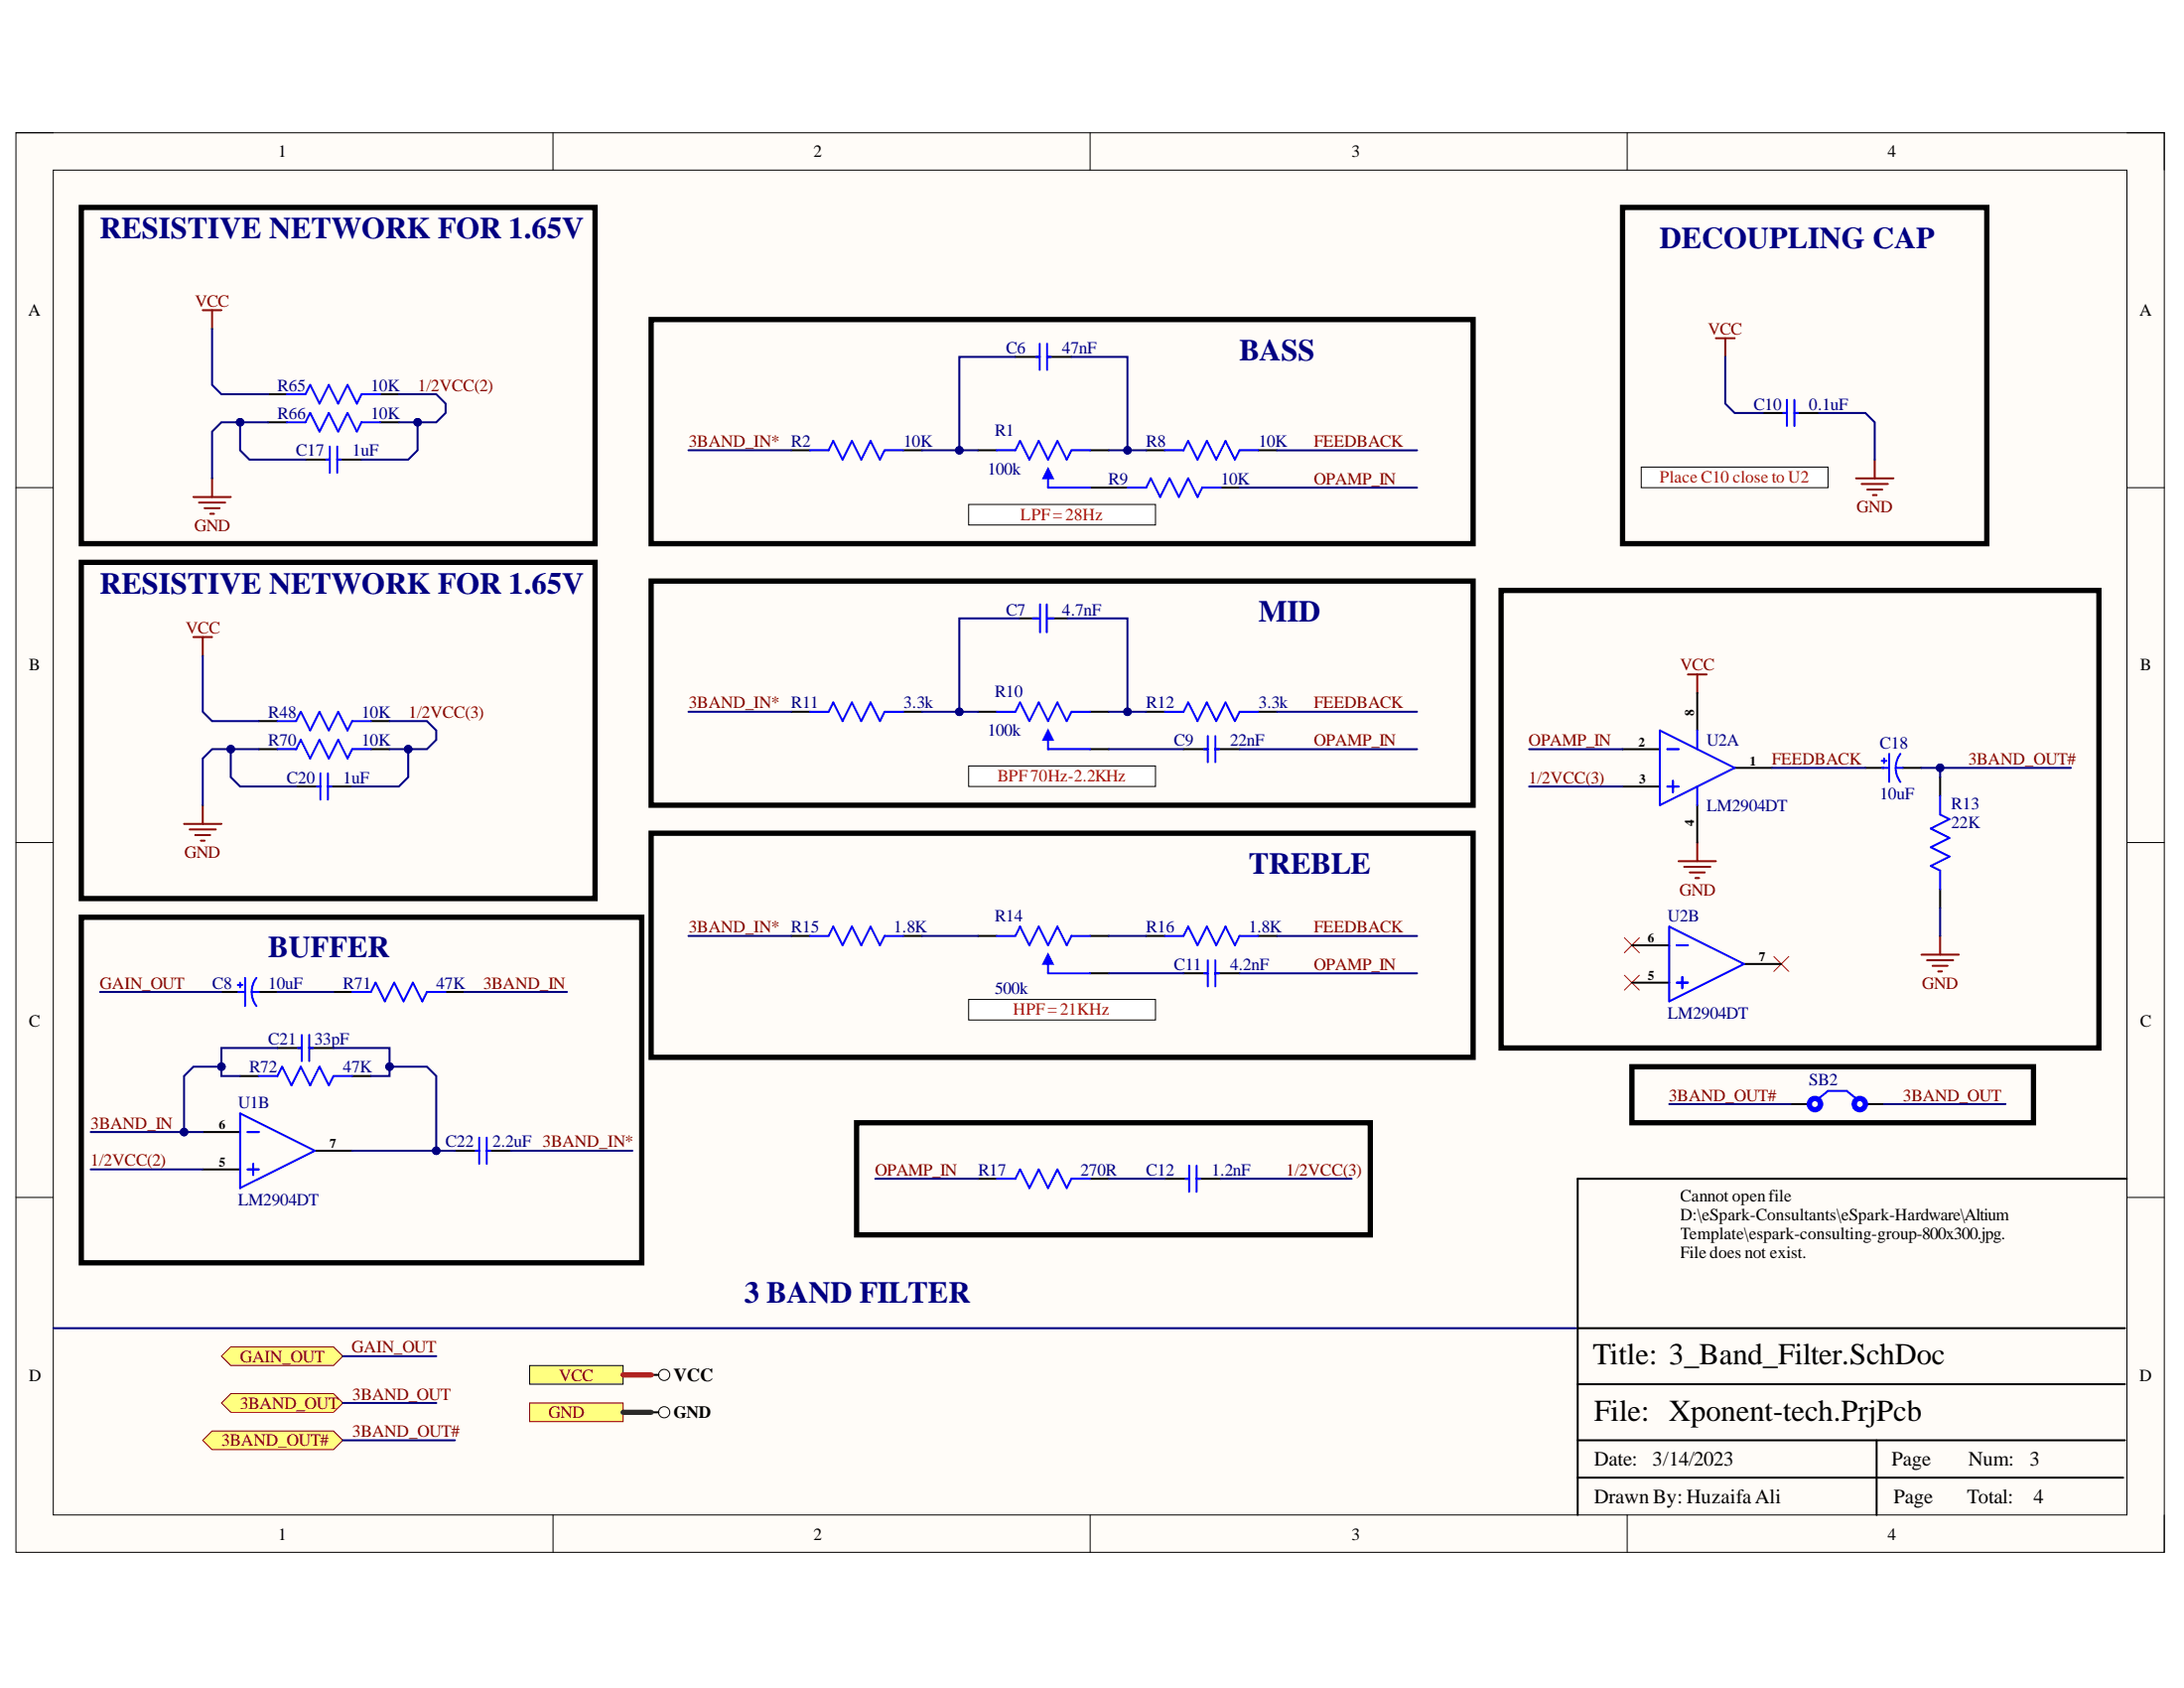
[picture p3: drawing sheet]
<svg xmlns="http://www.w3.org/2000/svg" width="279mm" height="216mm" viewBox="0 0 279 216" stroke-linecap="round" stroke-linejoin="round" font-family="sans-serif">
<path d="M2 17h274.9v181.5h-274.9z" fill-rule="evenodd" fill="#fffcf8"/>
<path d="M2 17h274.9v181.5h-274.9z" fill="none" stroke="#000" stroke-width=".13"/>
<path d="M6.8 21.8h265.3v172h-265.3z" fill-rule="evenodd" fill="#fffcf8"/>
<g fill="none" stroke="#000" stroke-width=".13">
<path d="M2 17h4.8M70.7 17v4.8M139.5 17v4.8M208.2 17v4.8M272.1 17h4.8v4.8M6.8 21.8h265.3v172h-265.3zM2 62.4h4.8M272.1 62.4h4.8M2 107.8h4.8M272.1 107.8h4.8M2 153.2h4.8M272.1 153.2h4.8"/>
<path d="M70.8 193.8v4.7M139.5 193.8v4.7M208.2 193.8v4.7M276.9 193.8v4.7"/>
</g>
<g fill="none" stroke="#000" stroke-width=".25">
<path d="M101.2 57.6h2.4M115.6 57.6h2.3M129.9 45.6h3.1M134 45.6h3.1M146.6 57.6h2.4M161 57.6h2.4M141.8 62.4h2.4M156.2 62.4h2.4M272.1 150.8h-70.3v43M201.8 177h70.1M201.8 169.9h70.1M201.8 189h69.8"/>
<path d="M201.8 184.2h70.1M240.1 184.2v9.6"/>
</g>
<path d="M103.6 57.6h2.4l.6-1.2 1.2 2.4 1.2-2.4 1.2 2.4 1.2-2.4 1.2 2.4 .6-1.2h2.4M132.5 45.6h.5M133 44v3.3M134 44v3.3M134 45.6h.4M149 57.6h2.4l.6-1.2 1.2 2.4 1.2-2.4 1.2 2.4 1.2-2.4 1.2 2.4 .6-1.2h2.4M144.2 62.4h2.4l.6-1.2 1.2 2.4 1.2-2.4 1.2 2.4 1.2-2.4 1.2 2.4 .6-1.2h2.4" fill="none" stroke="#00f" stroke-width=".25"/>
<path d="M123.9 64.5h23.9v2.6h-23.9z" fill-rule="evenodd" fill="#fff"/>
<path d="M123.9 64.5h23.9v2.6h-23.9z" fill="none" stroke="#000" stroke-width=".13"/>
<path d="M130.4 79.1h2.4M134.2 79.1h2.4M151.4 95.8h3.1M155.5 95.8h3.1" fill="none" stroke="#000" stroke-width=".25"/>
<path d="M132.1 79.1h.9M133.1 77.3v3.6M133.9 79.1h.9M133.9 77.3v3.6M154 95.8h.5M154.5 94.1v3.4M155.5 94.1v3.4M155.5 95.8h.4" fill="none" stroke="#00f" stroke-width=".25"/>
<path d="M123.9 98h23.9v2.6h-23.9z" fill-rule="evenodd" fill="#fff"/>
<path d="M123.9 98h23.9v2.6h-23.9z" fill="none" stroke="#000" stroke-width=".13"/>
<path d="M123.9 127.8h23.9v2.7h-23.9z" fill-rule="evenodd" fill="#fff"/>
<path d="M123.9 127.8h23.9v2.7h-23.9z" fill="none" stroke="#000" stroke-width=".13"/>
<path d="M83.3 40.9h105.2v28.6h-105.2zM83.3 74.3h105.2v28.7h-105.2zM192 75.5h76.5v58.5h-76.5zM83.3 106.6h105.2v28.6h-105.2zM109.6 143.6h65.7v14.3h-65.7z" fill="none" stroke="#000" stroke-width=".68"/>
<path d="M248.2 119.7v2.4M245.8 122.1h4.8M246.5 122.8h3.4M247.2 123.5h2M248 124.2h.4" fill="none" stroke="#800000" stroke-width=".25"/>
<path d="M149 150.8h3.1M153.1 150.8h3.1" fill="none" stroke="#000" stroke-width=".25"/>
<path d="M151.6 150.8h.5M152.1 149.1v3.3M153.1 149.1v3.3M153.1 150.8h.5" fill="none" stroke="#00f" stroke-width=".25"/>
<path d="M28.3 173.5l1.2-1.2h13.2l1.2 1.2-1.2 1.2h-13.2z" fill-rule="evenodd" fill="#ffff80"/>
<path d="M28.3 173.5l1.2-1.2h13.2l1.2 1.2-1.2 1.2h-13.2z" fill="none" stroke="#800000" stroke-width=".13"/>
<path d="M28.3 179.4l1.2-1.2h13.2l1.2 1.2-1.2 1.2h-13.2z" fill-rule="evenodd" fill="#ffff80"/>
<path d="M28.3 179.4l1.2-1.2h13.2l1.2 1.2-1.2 1.2h-13.2z" fill="none" stroke="#800000" stroke-width=".13"/>
<g fill="none" stroke="#000" stroke-width=".25">
<path d="M34.3 50.4h2.4M34.3 54h2.4M39.1 58.8h3.1M43.1 58.8h3.2M48.6 50.4h2.4M48.6 54h2.4M101.2 91h2.4M115.6 91h2.3M146.6 91h2.4M161 91h2.4M248.2 99.4v2.4M101.2 119.7h2.4"/>
<path d="M115.6 119.7h2.3M146.6 119.7h2.4M161 119.7h2.4M248.2 113.7v2.4M151.4 124.5h3.1M155.5 124.5h3.1M125.1 150.8h2.4M139.5 150.8h2.3"/>
</g>
<g fill="none" stroke="#00f" stroke-width=".25">
<path d="M36.7 50.4h2.4l.6-1.2 1.2 2.4 1.2-2.4 1.2 2.4 1.2-2.4 1.2 2.4 .6-1.2h2.3M36.7 54h2.4l.6-1.2 1.2 2.4 1.2-2.4 1.2 2.4 1.2-2.4 1.2 2.4 .6-1.2h2.3M41.7 58.8h.5M42.2 57.1v3.4M43.1 57.1v3.4M43.1 58.8h.5M103.6 91h2.4l.6-1.2 1.2 2.4 1.2-2.4 1.2 2.4 1.2-2.4 1.2 2.4 .6-1.2h2.4M149 91h2.4l.6-1.2 1.2 2.4 1.2-2.4 1.2 2.4 1.2-2.4 1.2 2.4 .6-1.2h2.4M103.6 119.7h2.4l.6-1.2 1.2 2.4 1.2-2.4 1.2 2.4 1.2-2.4 1.2 2.4 .6-1.2h2.4M149 119.7h2.4l.6-1.2 1.2 2.4 1.2-2.4 1.2 2.4 1.2-2.4 1.2 2.4 .6-1.2h2.4M248.2 101.8v2.4l1.2 .6-2.4 1.2 2.4 1.2-2.4 1.2 2.4 1.2-2.4 1.2 1.2 .5v2.4M154 124.5h.5"/>
<path d="M154.5 122.8v3.4M155.5 122.8v3.4M155.5 124.5h.4M127.5 150.8h2.4l.6-1.2 1.2 2.4 1.2-2.4 1.2 2.4 1.2-2.4 1.2 2.4 .6-1.2h2.4"/>
</g>
<path d="M25.9 39.7h2.4M27.1 39.7v2.4M24.7 63.6h4.8M25.5 64.3h3.3M26.2 65h1.9M26.9 65.7h.5M27.1 61.2v2.4" fill="none" stroke="#800000" stroke-width=".25"/>
<path d="M10.4 26.5h65.7v43h-65.7z" fill="none" stroke="#000" stroke-width=".68"/>
<path d="M67.8 179.4h11.9v2.4h-11.9z" fill-rule="evenodd" fill="#ffff80"/>
<path d="M67.8 179.4h11.9v2.4h-11.9z" fill="none" stroke="#800000" stroke-width=".13"/>
<circle cx="85" cy="180.6" r=".72" fill="none" stroke="#000" stroke-width=".13"/>
<path d="M83.3 180.6h.9" fill="none" stroke="#000" stroke-width=".25"/>
<path d="M67.8 174.7h11.9v2.3h-11.9z" fill-rule="evenodd" fill="#ffff80"/>
<g fill="none" stroke="#000" stroke-width=".13">
<path d="M67.8 174.7h11.9v2.3h-11.9z"/>
<circle cx="85" cy="175.9" r=".72"/>
</g>
<path d="M238.6 98.2h2.4M243.4 98.2h2.4M83.3 175.9h.9" fill="none" stroke="#000" stroke-width=".25"/>
<path d="M207.6 26.5h46.6v43h-46.6zM10.4 117.3h71.7v44.2h-71.7z" fill="none" stroke="#000" stroke-width=".68"/>
<g fill="none" stroke="#800000" stroke-width=".25">
<path d="M219.5 43.3h2.4M220.7 43.3v2.3M239.8 58.8v2.4M237.4 61.2h4.8M238.2 61.9h3.3M238.9 62.6h1.9M239.6 63.3h.5M215.9 86.3h2.4M217.1 86.3v2.4M214.7 110.2h4.8M215.5 110.9h3.3M216.2 111.6h1.9"/>
<path d="M216.9 112.3h.5M217.1 107.8v2.4"/>
</g>
<path d="M207.8 119.9l1.9 2M209.7 119.9l-1.9 2M207.8 124.7l1.9 1.9M209.7 124.7l-1.9 1.9M226.9 122.3l1.9 1.9M228.8 122.3l-1.9 1.9" fill="none" stroke="#f00" stroke-width=".13"/>
<path d="M240.7 97.3h.6M240.8 98.2h.9M241 97v.6M241.7 96.4v3.6M242.5 98.2h.9M243.1 96.4a2.98 2.98 0 0 0 0 3.6" fill="none" stroke="#00f" stroke-width=".25"/>
<path d="M210 59.7h23.9v2.7h-23.9z" fill-rule="evenodd" fill="#fff"/>
<path d="M210 59.7h23.9v2.7h-23.9z" fill="none" stroke="#000" stroke-width=".13"/>
<path d="M225.5 52.8h3.1M229.6 52.8h3.1M229.1 141.2h2.4M238.6 141.2h2.4" fill="none" stroke="#000" stroke-width=".25"/>
<path d="M228.1 52.8h.5M228.6 51.1v3.4M229.6 51.1v3.4M229.6 52.8h.4M232.7 140.5l1.2-1h2.3l1.2 1" fill="none" stroke="#00f" stroke-width=".25"/>
<g fill="none" stroke="#00f" stroke-width=".68">
<circle cx="232.2" cy="141.2" r=".72"/>
<circle cx="237.9" cy="141.2" r=".72"/>
</g>
<path d="M25.9 184.2l1.2-1.2h15.6l1.2 1.2-1.2 1.2h-15.6z" fill-rule="evenodd" fill="#ffff80"/>
<path d="M25.9 184.2l1.2-1.2h15.6l1.2 1.2-1.2 1.2h-15.6z" fill="none" stroke="#800000" stroke-width=".13"/>
<g fill="none" stroke="#000" stroke-width=".25">
<path d="M33.1 92.2h2.4M33.1 95.8h2.4M47.4 92.2h2.4M47.4 95.8h2.4M125.1 91h2.4M139.5 95.8h2.3M139.5 91h2.3M37.9 100.6h3.1M42 100.6h3.1M28.3 126.9h2.4M30.7 137.6h2.4M33.1 126.9h2.4"/>
<path d="M35.5 134h3.1M39.6 134h3.1M42.7 126.9h2.4M45.1 137.6h2.3M57 126.9h2.4M58.2 147.2h3.1M62.3 147.2h3.1"/>
</g>
<g fill="none" stroke="#00f" stroke-width=".25">
<path d="M35.5 92.2h2.4l.6-1.2 1.2 2.4 1.2-2.4 1.2 2.4 1.2-2.4 1.2 2.4 .6-1.2h2.3M35.5 95.8h2.4l.6-1.2 1.2 2.4 1.2-2.4 1.2 2.4 1.2-2.4 1.2 2.4 .6-1.2h2.3M41 98.9v3.4M42 98.9v3.4M127.5 91h2.4l.6-1.2 1.2 2.4 1.2-2.4 1.2 2.4 1.2-2.4 1.2 2.4 .6-1.2h2.4M134.1 94.6v1.2h5.4M40.5 100.6h.5M42 100.6h.4M30.4 126h.6M30.5 126.9h.9M30.7 125.7v.6M31.4 125.1v3.6"/>
<path d="M32.2 126.9h.9M32.8 125.1a2.99 2.99 0 0 0 0 3.6M33.1 137.6h2.4l.6-1.2 1.2 2.4 1.2-2.4 1.2 2.4 1.2-2.4 1.2 2.4 .6-1.2h2.4M38.1 134h.5M38.6 132.4v3.3M39.6 132.4v3.3M39.6 134h.4M45.1 126.9h2.3l.6-1.2 1.2 2.4 1.2-2.4 1.2 2.4 1.2-2.4 1.2 2.4 .6-1.2h2.4M60.8 147.2h.5M61.3 145.5v3.4M62.3 145.5v3.4M62.3 147.2h.4"/>
</g>
<path d="M24.7 81.5h2.4M25.9 81.5v2.4M23.5 105.4h4.8M24.3 106.1h3.3M25 106.8h1.9M25.7 107.5h.5M25.9 103v2.4" fill="none" stroke="#800000" stroke-width=".25"/>
<path d="M10.4 71.9h65.7v43h-65.7zM208.8 136.4h51.3v7.2h-51.3z" fill="none" stroke="#000" stroke-width=".68"/>
<path d="M134.1 93.4l.6 1.2h-1.2z" fill="#00f"/>
<path d="M134.1 93.4l.6 1.2h-1.2zM127.5 119.7h2.4l.6-1.2 1.2 2.4 1.2-2.4 1.2 2.4 1.2-2.4 1.2 2.4 .6-1.2h2.4M134.1 123.3v1.2h5.4" fill="none" stroke="#00f" stroke-width=".25"/>
<path d="M125.1 119.7h2.4M139.5 119.7h2.3M139.5 124.5h2.3" fill="none" stroke="#000" stroke-width=".25"/>
<path d="M134.1 122.1l.6 1.2h-1.2z" fill="#00f"/>
<path d="M127.5 57.6h2.4l.6-1.2 1.2 2.4 1.2-2.4 1.2 2.4 1.2-2.4 1.2 2.4 .6-1.2h2.4M134.1 61.2v1.2h5.4M134.1 122.1l.6 1.2h-1.2z" fill="none" stroke="#00f" stroke-width=".25"/>
<path d="M125.1 57.6h2.4M139.5 57.6h2.3M139.5 62.4h2.3" fill="none" stroke="#000" stroke-width=".25"/>
<path d="M134.1 60l.6 1.2h-1.2z" fill="#00f"/>
<g fill="none" stroke="#00f" stroke-width=".25">
<path d="M134.1 60l.6 1.2h-1.2zM212.4 93.4l9.5 4.8-9.5 4.8zM213.3 95.8h1.4M214 99.9v1.4M217.1 93.4v2.4M213.3 100.6h1.4M213.5 118.5l9.6 4.8-9.6 4.8zM217.1 100.6v2.4M214.5 120.9h1.4M214.5 125.7h1.4M215.2 125v1.4M30.7 142.4l9.6 4.8-9.6 4.8z"/>
<path d="M31.7 144.8h1.4M31.7 149.6h1.4M32.4 148.9v1.4"/>
</g>
<path d="M207.6 95.8h4.8M217.1 88.7v4.7M221.9 98.2h4.8M207.6 100.6h4.8M217.1 103v4.8M208.8 120.9h4.7M208.8 125.7h4.7M223.1 123.3h4.8M25.9 144.8h4.8M25.9 149.6h4.8M40.3 147.2h4.8" fill="none" stroke="#000" stroke-width=".25"/>
<path d="M137.1 45.6h7.1v12" fill="none" stroke="#000080" stroke-width=".25"/>
<circle cx="144.2" cy="57.6" r=".48" fill="#000080"/>
<circle cx="144.2" cy="57.6" r=".48" fill="none" stroke="#000080" stroke-width=".13"/>
<path d="M129.9 45.6h-7.2v12" fill="none" stroke="#000080" stroke-width=".25"/>
<circle cx="122.7" cy="57.6" r=".48" fill="#000080"/>
<circle cx="122.7" cy="57.6" r=".48" fill="none" stroke="#000080" stroke-width=".13"/>
<path d="M88.1 57.6h13.1M117.9 57.6h7.2" fill="none" stroke="#000080" stroke-width=".25"/>
<circle cx="122.7" cy="57.6" r=".48" fill="#000080"/>
<circle cx="122.7" cy="57.6" r=".48" fill="none" stroke="#000080" stroke-width=".13"/>
<path d="M141.8 57.6h4.8" fill="none" stroke="#000080" stroke-width=".25"/>
<circle cx="144.2" cy="57.6" r=".48" fill="#000080"/>
<circle cx="144.2" cy="57.6" r=".48" fill="none" stroke="#000080" stroke-width=".13"/>
<path d="M163.4 57.6h17.9M158.6 62.4h22.7M117.9 91h7.2" fill="none" stroke="#000080" stroke-width=".25"/>
<circle cx="122.7" cy="91" r=".48" fill="#000080"/>
<circle cx="122.7" cy="91" r=".48" fill="none" stroke="#000080" stroke-width=".13"/>
<path d="M141.8 91h4.8" fill="none" stroke="#000080" stroke-width=".25"/>
<circle cx="144.2" cy="91" r=".48" fill="#000080"/>
<circle cx="144.2" cy="91" r=".48" fill="none" stroke="#000080" stroke-width=".13"/>
<path d="M136.6 79.1h7.6v11.9" fill="none" stroke="#000080" stroke-width=".25"/>
<circle cx="144.2" cy="91" r=".48" fill="#000080"/>
<circle cx="144.2" cy="91" r=".48" fill="none" stroke="#000080" stroke-width=".13"/>
<path d="M130.4 79.1h-7.7v11.9" fill="none" stroke="#000080" stroke-width=".25"/>
<circle cx="122.7" cy="91" r=".48" fill="#000080"/>
<circle cx="122.7" cy="91" r=".48" fill="none" stroke="#000080" stroke-width=".13"/>
<path d="M88.1 91h13.1M141.8 95.8h9.6M158.6 95.8h22.7M163.4 91h17.9M226.7 98.2h11.9M245.8 98.2h2.4v1.2M88.1 119.7h13.1M117.9 119.7h7.2M141.8 119.7h4.8M163.4 119.7h17.9M141.8 124.5h9.6M158.6 124.5h22.7" fill="none" stroke="#000080" stroke-width=".25"/>
<circle cx="248.2" cy="98.2" r=".48" fill="#000080"/>
<circle cx="248.2" cy="98.2" r=".48" fill="none" stroke="#000080" stroke-width=".13"/>
<path d="M195.6 95.8h12M248.2 98.2h16.7M195.6 100.6h12M248.2 116.1v3.6" fill="none" stroke="#000080" stroke-width=".25"/>
<circle cx="248.2" cy="98.2" r=".48" fill="#000080"/>
<circle cx="248.2" cy="98.2" r=".48" fill="none" stroke="#000080" stroke-width=".13"/>
<path d="M27.1 42.1v7.1l1.2 1.2h6M34.3 54h-6l-1.2 1.2v6M12.8 126.9h15.5M112 150.8h13.1M141.8 150.8h7.2M156.2 150.8h16.7M6.8 169.9h194.8M43.9 173.5h11.9M43.9 179.4h11.9" fill="none" stroke="#000080" stroke-width=".25"/>
<circle cx="30.7" cy="54" r=".48" fill="#000080"/>
<circle cx="30.7" cy="54" r=".48" fill="none" stroke="#000080" stroke-width=".13"/>
<path d="M51 50.4h4.8l1.2 1.2v1.2l-1.2 1.2h-4.8" fill="none" stroke="#000080" stroke-width=".25"/>
<circle cx="53.4" cy="54" r=".48" fill="#000080"/>
<circle cx="53.4" cy="54" r=".48" fill="none" stroke="#000080" stroke-width=".13"/>
<path d="M30.7 54v3.6l1.2 1.2h7.2" fill="none" stroke="#000080" stroke-width=".25"/>
<circle cx="30.7" cy="54" r=".48" fill="#000080"/>
<circle cx="30.7" cy="54" r=".48" fill="none" stroke="#000080" stroke-width=".13"/>
<path d="M53.4 54v3.6l-1.2 1.2h-5.9" fill="none" stroke="#000080" stroke-width=".25"/>
<circle cx="53.4" cy="54" r=".48" fill="#000080"/>
<circle cx="53.4" cy="54" r=".48" fill="none" stroke="#000080" stroke-width=".13"/>
<path d="M79.7 180.6h3.6" fill="none" stroke="#274e13" stroke-width=".68"/>
<path d="M79.7 175.9h3.6" fill="none" stroke="#c00" stroke-width=".68"/>
<path d="M11.6 144.8h14.3M11.6 149.6h14.3" fill="none" stroke="#000080" stroke-width=".25"/>
<circle cx="23.5" cy="144.8" r=".48" fill="#000080"/>
<circle cx="23.5" cy="144.8" r=".48" fill="none" stroke="#000080" stroke-width=".13"/>
<path d="M220.7 45.6v6l1.2 1.2h3.6M232.7 52.8h5.9l1.2 1.2v4.8M25.9 83.9v7.1l1.2 1.2h6M33.1 95.8h-6l-1.2 1.2v6M213.5 141.2h15.6M241 141.2h15.6M43.9 184.2h14.3" fill="none" stroke="#000080" stroke-width=".25"/>
<circle cx="29.5" cy="95.8" r=".48" fill="#000080"/>
<circle cx="29.5" cy="95.8" r=".48" fill="none" stroke="#000080" stroke-width=".13"/>
<path d="M49.8 92.2h4.8l1.2 1.2v1.2l-1.2 1.2h-4.8" fill="none" stroke="#000080" stroke-width=".25"/>
<circle cx="52.2" cy="95.8" r=".48" fill="#000080"/>
<circle cx="52.2" cy="95.8" r=".48" fill="none" stroke="#000080" stroke-width=".13"/>
<path d="M29.5 95.8v3.6l1.2 1.2h7.2" fill="none" stroke="#000080" stroke-width=".25"/>
<circle cx="29.5" cy="95.8" r=".48" fill="#000080"/>
<circle cx="29.5" cy="95.8" r=".48" fill="none" stroke="#000080" stroke-width=".13"/>
<path d="M52.2 95.8v3.6l-1.2 1.2h-5.9" fill="none" stroke="#000080" stroke-width=".25"/>
<circle cx="52.2" cy="95.8" r=".48" fill="#000080"/>
<circle cx="52.2" cy="95.8" r=".48" fill="none" stroke="#000080" stroke-width=".13"/>
<path d="M35.5 134h-7.2v3.6h2.4M35.5 126.9h7.2M59.4 126.9h13.1" fill="none" stroke="#000080" stroke-width=".25"/>
<circle cx="28.3" cy="136.4" r=".48" fill="#000080"/>
<circle cx="28.3" cy="136.4" r=".48" fill="none" stroke="#000080" stroke-width=".13"/>
<path d="M28.3 136.4h-3.6l-1.2 1.2v7.2" fill="none" stroke="#000080" stroke-width=".25"/>
<circle cx="28.3" cy="136.4" r=".48" fill="#000080"/>
<circle cx="28.3" cy="136.4" r=".48" fill="none" stroke="#000080" stroke-width=".13"/>
<circle cx="23.5" cy="144.8" r=".48" fill="#000080"/>
<circle cx="23.5" cy="144.8" r=".48" fill="none" stroke="#000080" stroke-width=".13"/>
<path d="M42.7 134h7.1v3.6h-2.4" fill="none" stroke="#000080" stroke-width=".25"/>
<circle cx="49.8" cy="136.4" r=".48" fill="#000080"/>
<circle cx="49.8" cy="136.4" r=".48" fill="none" stroke="#000080" stroke-width=".13"/>
<path d="M49.8 136.4h4.8l1.2 1.2v9.6" fill="none" stroke="#000080" stroke-width=".25"/>
<circle cx="49.8" cy="136.4" r=".48" fill="#000080"/>
<circle cx="49.8" cy="136.4" r=".48" fill="none" stroke="#000080" stroke-width=".13"/>
<circle cx="55.8" cy="147.2" r=".48" fill="#000080"/>
<circle cx="55.8" cy="147.2" r=".48" fill="none" stroke="#000080" stroke-width=".13"/>
<path d="M45.1 147.2h13.1M65.4 147.2h15.5" fill="none" stroke="#000080" stroke-width=".25"/>
<circle cx="55.8" cy="147.2" r=".48" fill="#000080"/>
<circle cx="55.8" cy="147.2" r=".48" fill="none" stroke="#000080" stroke-width=".13"/>
<g font-size="3.9" fill="#000080">
<text x="12.8" y="30.5">RESISTIVE NETWORK FOR 1.65V</text>
<text x="212.3" y="31.7">DECOUPLING CAP</text>
<text x="158.5" y="46.1">BASS</text>
<text x="12.8" y="75.9">RESISTIVE NETWORK FOR 1.65V</text>
<text x="161" y="79.4">MID</text>
<text x="159.7" y="111.7">TREBLE</text>
<text x="34.3" y="122.5">BUFFER</text>
<text x="95.2" y="166.7">3 BAND FILTER</text>
</g>
<g font-size="3.9">
<text x="203.8" y="174.5">Title: 3_Band_Filter.SchDoc</text>
<text x="203.9" y="181.7">File: Xponent-tech.PrjPcb</text>
</g>
<g font-size="2.6">
<text x="203.9" y="187.5">Date:</text>
<text x="211.4" y="187.5">3/14/2023</text>
<text x="242" y="187.5">Page</text>
<text x="251.8" y="187.5">Num:</text>
<text x="259.7" y="187.5">3</text>
<text x="203.9" y="192.3">Drawn By: HuzaifaAli</text>
<text x="242.3" y="192.3">Page</text>
<text x="251.6" y="192.3">Total:</text>
<text x="260.2" y="192.3">4</text>
</g>
<text font-size="2.4" x="86.2" y="176.7">VCC</text>
<g font-size="2.2">
<text x="35.6" y="20.1">1</text>
<text x="104.1" y="20.1">2</text>
<text x="172.9" y="20.1">3</text>
<text x="241.5" y="20.1">4</text>
<text x="3.6" y="40.4">A</text>
<text x="273.7" y="40.4">A</text>
<text x="3.7" y="85.8">B</text>
<text x="273.8" y="85.8">B</text>
<text x="3.7" y="131.3">C</text>
<text x="273.8" y="131.3">C</text>
<text x="214.9" y="153.7">Cannot openfile</text>
<text x="214.9" y="156">D:\eSpark-Consultants\eSpark-Hardware\Altium</text>
<text x="214.9" y="158.5">Template\espark-consulting-group-800x300.jpg.</text>
<text x="214.9" y="160.8">File does not exist.</text>
<text x="3.7" y="176.7">D</text>
<text x="273.7" y="176.7">D</text>
<text x="86.2" y="181.4">GND</text>
<text x="35.6" y="196.9">1</text>
<text x="104.1" y="196.9">2</text>
<text x="172.9" y="196.9">3</text>
<text x="241.5" y="196.9">4</text>
</g>
<g font-size="2.2" fill="#800000">
<text x="24.9" y="39.2">VCC</text>
<text x="218.5" y="42.8">VCC</text>
<text x="53.4" y="50">1/2VCC(2)</text>
<text x="88.1" y="57.1">3BAND_IN* R2</text>
<text x="168.1" y="57.1">FEEDBACK</text>
<text x="168.1" y="62">OPAMP_IN</text>
<text x="237.5" y="65.5">GND</text>
<text x="24.9" y="68">GND</text>
<text x="23.8" y="81.1">VCC</text>
<text x="214.9" y="85.8">VCC</text>
<text x="52.3" y="91.8">1/2VCC(3)</text>
<text x="88.1" y="90.6">3BAND_IN* R11</text>
<text x="168.1" y="90.6">FEEDBACK</text>
<text x="168.1" y="95.4">OPAMP_IN</text>
<text x="195.6" y="95.4">OPAMP_IN</text>
<text x="195.6" y="100.2">1/2VCC(3)</text>
<text x="226.7" y="97.8">FEEDBACK</text>
<text x="251.8" y="97.8">3BAND_OUT#</text>
<text x="23.6" y="109.7">GND</text>
<text x="88.1" y="119.3">3BAND_IN* R15</text>
<text x="168.1" y="119.3">FEEDBACK</text>
<text x="214.9" y="114.5">GND</text>
<text x="168.1" y="124.1">OPAMP_IN</text>
<text x="12.8" y="126.4">GAIN_OUT</text>
<text x="61.8" y="126.4">3BAND_IN</text>
<text x="245.9" y="126.4">GND</text>
<text x="213.5" y="140.8">3BAND_OUT#</text>
<text x="243.4" y="140.8">3BAND_OUT</text>
<text x="11.6" y="149.1">1/2VCC(2)</text>
<text x="11.6" y="144.4">3BAND_IN</text>
<text x="112" y="150.4">OPAMP_IN</text>
<text x="164.5" y="150.4">1/2VCC(3)</text>
<text x="45" y="173">GAIN_OUT</text>
<text x="30.7" y="174.2">GAIN_OUT</text>
<text x="45.1" y="179">3BAND_OUT</text>
<text x="71.5" y="176.7">VCC</text>
<text x="28.3" y="184.9">3BAND_OUT#</text>
<text x="30.7" y="180.2">3BAND_OUT</text>
<text x="45.1" y="183.8">3BAND_OUT#</text>
<text x="70.2" y="181.4">GND</text>
</g>
<g font-size="2.2" fill="#000080">
<text x="128.7" y="45.2">C6</text>
<text x="135.9" y="45.2">47nF</text>
<text x="35.5" y="50">R65</text>
<text x="35.5" y="53.6">R66</text>
<text x="47.4" y="50">10K</text>
<text x="47.4" y="53.6">10K</text>
<text x="224.3" y="52.4">C10</text>
<text x="231.4" y="52.4">0.1uF</text>
<text x="37.9" y="58.3">C17</text>
<text x="45.1" y="58.3">1uF</text>
<text x="115.6" y="57.1">10K</text>
<text x="127.3" y="55.7">R1</text>
<text x="146.6" y="57.1">R8</text>
<text x="161" y="57.1">10K</text>
<text x="126.3" y="60.8">100k</text>
<text x="141.8" y="62">R9</text>
<text x="156.2" y="62">10K</text>
<text x="128.7" y="78.7">C7</text>
<text x="135.9" y="78.7">4.7nF</text>
<text x="127.3" y="89.2">R10</text>
<text x="34.3" y="91.8">R48</text>
<text x="34.3" y="95.4">R70</text>
<text x="46.3" y="91.8">10K</text>
<text x="46.3" y="95.4">10K</text>
<text x="115.6" y="90.6">3.3k</text>
<text x="126.3" y="94.2">100k</text>
<text x="146.6" y="90.6">R12</text>
<text x="150.2" y="95.4">C9</text>
<text x="157.4" y="95.4">22nF</text>
<text x="161" y="90.6">3.3k</text>
<text x="218.3" y="95.4">U2A</text>
<text x="240.5" y="95.8">C18</text>
<text x="36.7" y="100.2">C20</text>
<text x="43.9" y="100.2">1uF</text>
<text x="218.3" y="103.7">LM2904DT</text>
<text x="240.5" y="102.2">10uF</text>
<text x="249.6" y="103.5">R13</text>
<text x="249.6" y="105.9">22K</text>
<text x="114.3" y="119.3">1.8K</text>
<text x="127.3" y="117.8">R14</text>
<text x="146.6" y="119.3">R16</text>
<text x="159.7" y="119.3">1.8K</text>
<text x="213.3" y="117.8">U2B</text>
<text x="150.2" y="124.1">C11</text>
<text x="157.4" y="124.1">4.2nF</text>
<text x="27.1" y="126.4">C8</text>
<text x="34.3" y="126.4">10uF</text>
<text x="43.9" y="126.4">R71</text>
<text x="55.8" y="126.4">47K</text>
<text x="127.3" y="127.1">500k</text>
<text x="213.3" y="130.2">LM2904DT</text>
<text x="31.9" y="137.2">R72</text>
<text x="34.3" y="133.6">C21</text>
<text x="40.2" y="133.6">33pF</text>
<text x="43.9" y="137.2">47K</text>
<text x="30.4" y="141.7">U1B</text>
<text x="231.4" y="138.9">SB2</text>
<text x="57" y="146.7">C22</text>
<text x="63" y="146.7">2.2uF 3BAND_IN*</text>
<text x="30.4" y="154.2">LM2904DT</text>
<text x="125.1" y="150.4">R17</text>
<text x="138.2" y="150.4">270R</text>
<text x="146.6" y="150.4">C12</text>
<text x="155" y="150.4">1.2nF</text>
</g>
<g font-size="2.2" fill="#f00">
<text x="212.3" y="61.7">Place C10 close to U2</text>
<text x="130.6" y="66.5">LPF=28Hz</text>
<text x="127.6" y="99.9">BPF70Hz-2.2KHz</text>
<text x="129.6" y="129.8">HPF=21KHz</text>
</g>
<g font-size="1.7">
<text x="209.6" y="95.5">2</text>
<text x="216.7" y="91.5" transform="rotate(-90 216.7 91.5)">8</text>
<text x="209.7" y="100.2">3</text>
<text x="223.8" y="97.9">1</text>
<text x="216.7" y="105.7" transform="rotate(-90 216.7 105.7)">4</text>
<text x="210.8" y="120.5">6</text>
<text x="210.8" y="125.3">5</text>
<text x="225" y="123">7</text>
<text x="28" y="144.4">6</text>
<text x="28" y="149.3">5</text>
<text x="42.2" y="146.8">7</text>
</g>
</svg>
